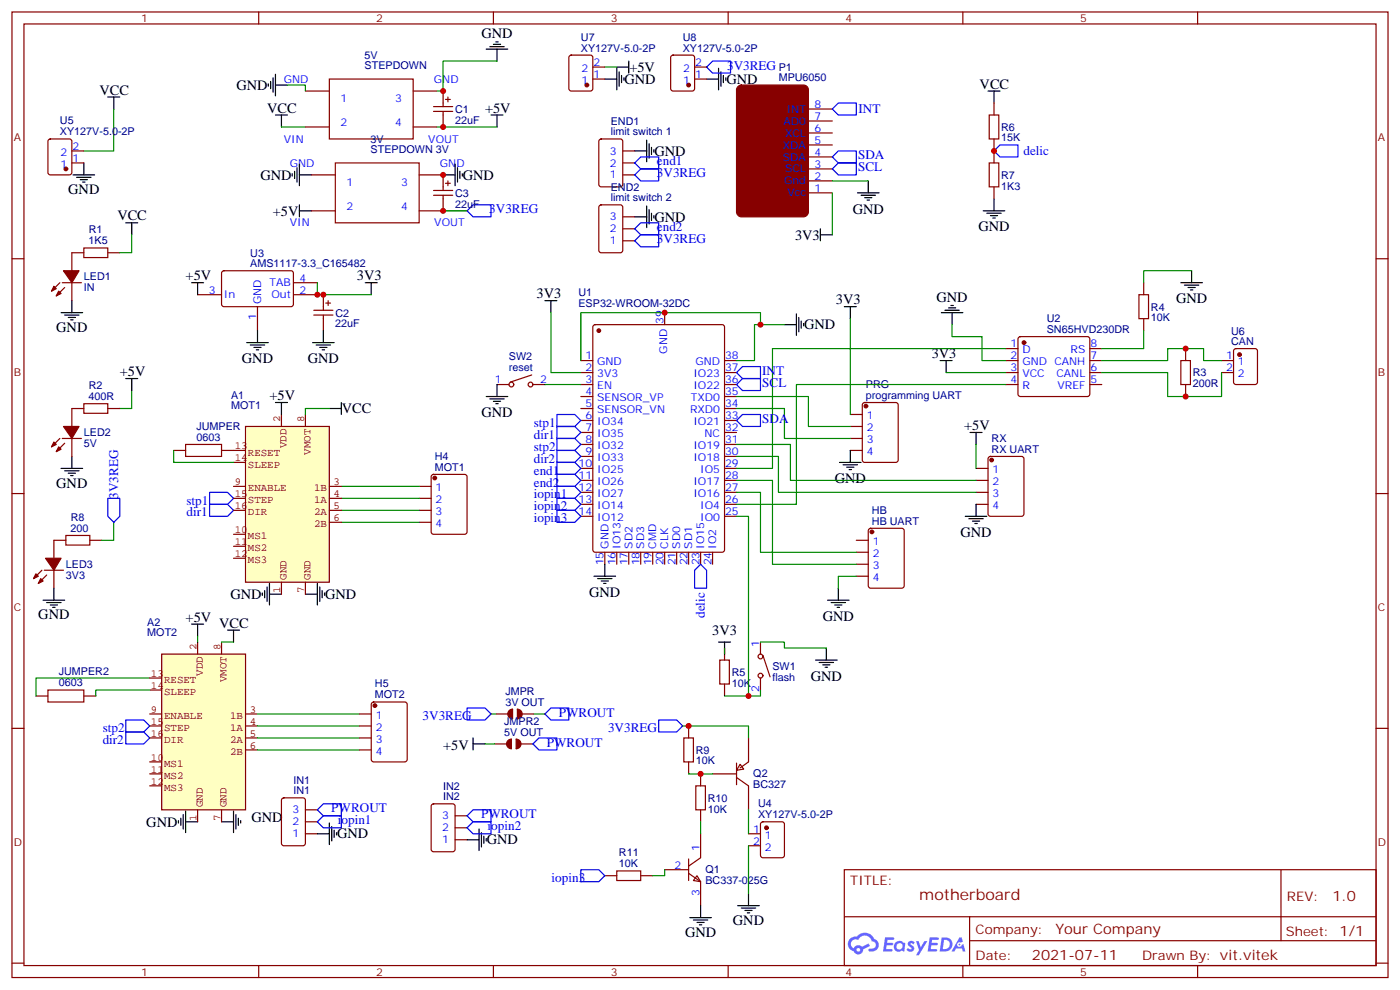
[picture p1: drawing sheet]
<svg xmlns="http://www.w3.org/2000/svg" width="412mm" height="292mm" viewBox="0 0 412 292" stroke-linecap="round" stroke-linejoin="round" font-family="sans-serif">
<g fill="none" stroke="#870000" stroke-width=".35">
<path d="M3.5 3.5h405.4v284.4h-405.4zM7.1 7.1h398.2v277.2h-398.2zM76.2 3.5v3.6M145.3 3.5v3.6M214.5 3.5v3.6M283.6 3.5v3.6M352.8 3.5v3.6M3.5 76.2h3.6M405.3 76.2h3.6M3.5 145.3h3.6M405.3 145.3h3.6M3.5 214.5h3.6"/>
<path d="M405.3 214.5h3.6M248.7 256.1h156.6v28.2h-156.6zM377.3 256.1v20.9M248.7 270h156.5M285.6 277h119.6M285.6 270v14.1M3.5 283.6h3.6M76.2 284.3v3.6M145.3 284.3v3.6M214.5 284.3v3.6M283.6 284.3v3.6M352.8 284.3v3.6"/>
<path d="M405.3 283.6h3.6"/>
</g>
<g fill="#5487ff">
<path d="M267.7 277.3a1.22 1.22 0 0 1 1.7 .3l-.4 .5a.47 .47 0 0 0-.3-.4 .47 .47 0 0 0-.5 .2l.1 .3a1.14 1.14 0 0 1 .8 1.7 1.14 1.14 0 0 1-1.9 0l-.2-.2 .5-.5 .7 .4a.29 .29 0 0 0 .3-.3 .29 .29 0 0 0-.2-.3 1.04 1.04 0 0 1-.6-1.7z"/>
<path d="M260.7 276h2.4l.3 .2-.2 .5-1.8 .1-.1 .8h1.5l.3 .4-.3 .4h-1.6l-.2 1.1h1.7l.2 .3-.2 .3-2.6 .1z"/>
<path d="M273.8 276h2.4l.3 .2-.1 .5-1.8 .1-.2 .8h1.6l.3 .4-.4 .4h-1.6l-.1 1.1h1.7l.2 .3-.2 .3-2.6 .1z"/>
<path d="M282.6 276.1h.7l.3 1.2-.6 .3a.69 .69 0 0 0-1 .3 .69 .69 0 0 0 .4 1 .69 .69 0 0 0 .9-.7l.5-.2 .6 2.2h-.8l-.2-.9h-1.8l-.5 .9h-.8z"/>
<path d="M269.8 277.1h.8l.6 1.8 1.1-1.8h.9l-2.6 4.2h-.8l.9-1.5z"/>
<path d="M277.4 276.1l-.6 4.1h1.3a2.11 2.11 0 0 0 2.5-2.1 2.11 2.11 0 0 0-2.5-2zM278.1 276.8a1.39 1.39 0 0 1 1.7 1.4 1.39 1.39 0 0 1-1.8 1.3h-.3z"/>
<path d="M263.7 277.7a1.54 1.54 0 0 0-.1 2.1 1.54 1.54 0 0 0 2.2 .2l.6 .2 .3-2.3-.2-.2-.4-.1a1.49 1.49 0 0 0-2.4 .1zM264 278.7a.94 .94 0 0 1 1.8 0 .94 .94 0 0 1-1.8 0z"/>
<path d="M250.4 276.4a2.18 2.18 0 0 0 1.1 3.7 1.44 1.44 0 0 0 1.6 1 1.44 1.44 0 0 0 1.2-1.5l2-1-.5-.8-1.9 1a1.47 1.47 0 0 0-2.4 .4 1.39 1.39 0 0 1-.7-1.9 1.39 1.39 0 0 1 2-.5 2.12 2.12 0 0 1 2.2-1.3 2.12 2.12 0 0 1 1.9 1.7 1.14 1.14 0 0 1 1.1 1.4 1.14 1.14 0 0 1-1.7 .8 .43 .43 0 0 0-.5 .3 .43 .43 0 0 0 .4 .5 1.98 1.98 0 0 0 2.5-1.2 1.98 1.98 0 0 0-1.2-2.5 3.1 3.1 0 0 0-5.3-.7l-.9 .1zM252.3 279.7a.55 .55 0 0 1 1.1 0 .55 .55 0 0 1-1.1 0z"/>
<circle cx="282.6" cy="278.1" r=".26"/>
</g>
<g fill="none" stroke="#870000" stroke-width=".35">
<path d="M90 26.8h7M90 37.4h7M97 23.3h24.7v17.6h-24.7zM121.7 26.8h7.1M121.7 37.4h7.1M127.7 31.4h5.6M127.7 32.8h5.6M130.5 26.8v4.6M130.5 32.8v4.6M131.2 29.3h1.4M131.9 28.6v1.4M238.1 39.2h7.1"/>
<path d="M238.1 35.6h7.1M238.1 32.1h7.1M291.4 33.9h2.8v7h-2.8zM292.8 30.3v3.6M91.7 51.5h7.1M98.8 48h24.7v17.6h-24.7zM123.5 51.5h7v4.6M127.7 56.1h5.6M127.7 57.5h5.6M130.5 57.5v4.6h-7M131.2 54h1.4M131.9 53.3v1.4"/>
<path d="M176.6 41.1l.5-.2h5.6l.7 .5v12.9l-.4 .7h-5.9l-.7-.4v-13zM183.4 44.4h3.6M183.4 51.5h3.6M183.4 48h3.6M238.1 56.8h7.1M238.1 53.3h7.1M238.1 49.7h7.1M238.1 46.2h7.1M238.1 42.7h7.1M291.4 48h2.8v7h-2.8zM292.8 40.9v7.1M292.8 55v3.6"/>
<path d="M24.7 73h7v2.8h-7zM24.7 74.4h-3.5v5.3M31.7 74.4h3.6M65.5 79.9l.5-.2 20 .1 .4 .6v9.5l-.7 .4-20-.1-.4-.6v-9.2zM91.7 62.1h7.1M176.6 60.5l.5-.2h5.6l.7 .5v12.9l-.4 .7h-5.9l-.7-.4v-13zM183.4 63.9h3.6M183.4 70.9h3.6M183.4 67.4h3.6M17.6 83.3l-2.4 2.4M18.3 83.3h5.7M19 84.7l-2.4 2.4"/>
<path d="M21.2 83.3v5.2M58.2 86.8h7.1M75.8 90.3v7.1M86.4 86.8h7.1M86.4 83.3h7.1M92.4 91.4h5.7M92.4 92.8h5.7M95.2 86.8v4.6M95.2 92.8v4.6M96 89.3h1.4M96.7 88.5v1.5M174.9 95.8l.4-.2h37.4l.7 .4v65.9l-.4 .7h-37.7l-.6-.4-.1-65.9z"/>
<path d="M195.8 92.1v3.5M300.1 99.3l.5-.2h19.7l.5 .2 .2 .5v16.3l-.2 .5-.5 .2h-19.7l-.5-.3-.2-.4v-16.3zM335.5 86.8h2.8v7h-2.8zM336.9 83.3v3.5M336.9 93.8v3.6M24.7 118.9h7v2.8h-7zM146.4 113.2h3.5M156.6 110.4l-6.3 2.1M157 113.2h3.5M171.1 106.2h3.5M171.1 109.7h3.5M171.1 113.2h3.5"/>
<path d="M171.1 116.8h3.5M213.4 106.2h3.6M213.4 109.7h3.6M213.4 113.2h3.6M213.4 116.8h3.6M254.2 118.7l.5-.2h9.2l.6 .5 .1 16.5-.5 .6-9.4 .1-.6-.5-.1-16.5zM296.3 106.2h3.6M296.3 109.7h3.6M296.3 113.2h3.6M296.3 102.7h3.6M321 106.2h3.6M321 109.7h3.6"/>
<path d="M321 113.2h3.6M321 102.7h3.6M347.8 106.2h2.9v7h-2.9zM349.2 102.7v3.5M349.2 113.2v3.6M359.8 106.2h3.6M359.8 109.7h3.6M363.6 102.9l.5-.2h5.6l.7 .4v9.4l-.4 .7h-5.9l-.7-.4v-9.4zM17.6 129.1l-2.4 2.5M18.3 129.1h5.7M19 130.5l-2.4 2.5M21.2 129.1v5.3"/>
<path d="M24.7 120.3h-3.5v5.3M31.7 120.3h3.6M51.2 132.6h3.5M54.7 130.9h10.6v3.5h-10.6zM65.3 132.6h3.5M127.2 139.9l.5-.2h9.2l.6 .4 .1 16.5-.5 .7h-9.4l-.6-.4-.1-16.5zM171.1 120.3h3.5M171.1 123.8h3.5M171.1 127.4h3.5M171.1 130.9h3.5M171.1 134.4h3.5M171.1 137.9h3.5"/>
<path d="M213.4 120.3h3.6M213.4 123.8h3.6M213.4 127.4h3.6M213.4 130.9h3.6M213.4 134.4h3.6M213.4 137.9h3.6M250.5 122.1h3.5M250.5 125.6h3.5M250.5 129.1h3.5M250.5 132.6h3.5M287.5 137.9h3.5M291.3 134.6l.4-.2h9.2l.7 .4v16.5l-.4 .7h-9.5l-.6-.4-.1-16.5z"/>
<path d="M19.4 157.7h7.1v2.8h-7.1zM19.4 159.1h-3.5v5.3M26.5 159.1h3.5M123.5 143.2h3.5M123.5 146.8h3.5M123.5 150.3h3.5M123.5 153.8h3.5M171.1 141.5h3.5M171.1 145h3.5M171.1 148.5h3.5M171.1 152h3.5M213.4 141.5h3.6"/>
<path d="M213.4 145h3.6M213.4 148.5h3.6M213.4 152h3.6M252.2 159.1h3.6M256 155.8l.5-.2h9.1l.7 .4v16.5l-.4 .7h-9.4l-.7-.4v-16.5zM287.5 141.5h3.5M287.5 145h3.5M287.5 148.5h3.5M12.3 167.9l-2.4 2.5M13.1 167.9h5.6M13.8 169.3l-2.5 2.5M15.9 167.9v5.3"/>
<path d="M178.2 162.6v3.6M181.7 162.6v3.6M185.2 162.6v3.6M188.7 162.6v3.6M192.3 162.6v3.6M195.8 162.6v3.6M199.3 162.6v3.6M202.8 162.6v3.6M206.4 162.6v3.6M209.9 162.6v3.6M252.2 162.6h3.6M252.2 166.2h3.6"/>
<path d="M252.2 169.7h3.6M212 194.4h2.8v7h-2.8zM213.4 190.9v3.5M224 189.1v3.5M224 199.7v3.5M224.7 193l2.1 6.3M10.6 205h3.5M14.1 203.2h10.6v3.5h-10.6zM24.7 205h3.5M105.8 210.3h3.6M105.8 213.8h3.6M105.8 217.3h3.6"/>
<path d="M109.6 206.9l.5-.2h9.1l.7 .5v16.5l-.4 .6-9.4 .1-.7-.5v-16.5zM145.7 219.1h3.5M146 210.3h3.6M150.6 217.7v2.8M151 208.8v2.9M152 217.7v2.8M152.4 208.8v2.9M153.5 219.1h3.5M153.8 210.3h3.5M213.4 201.4v3.6M83.1 235.2l.5-.2h5.7l.6 .4 .1 13-.5 .6-5.9 .1-.6-.5-.1-12.9zM90 238.5h3.5"/>
<path d="M105.8 220.8h3.6M127.2 236.9l.5-.2h5.6l.7 .4 .1 13-.5 .7h-5.9l-.6-.4-.1-13zM90 245.5h3.5M90 242h3.5M134.1 240.2h3.5M134.1 247.3h3.5M134.1 243.8h3.5"/>
<circle cx="150.6" cy="113.2" r=".71"/>
<circle cx="156.3" cy="113.2" r=".71"/>
<circle cx="224" cy="199" r=".71"/>
<circle cx="224" cy="193.3" r=".71"/>
</g>
<g fill="#870000" stroke="#870000" stroke-width=".35">
<path d="M17.3 85.7l.7 .7-1.4 .7z"/>
<path d="M15.9 84.3l.7 .7-1.4 .7z"/>
<path d="M18.7 79.7h4.6l-2.1 3.6z"/>
<path d="M17.3 131.6l.7 .7-1.4 .7z"/>
<path d="M15.9 130.2l.7 .7-1.4 .7z"/>
<path d="M18.7 125.6h4.6l-2.1 3.5z"/>
<path d="M217.3 25.6l1.1-.6h18.3a1.41 1.41 0 0 1 1.4 1.5v35.9a1.51 1.51 0 0 1-1.4 1.5h-18.3a1.51 1.51 0 0 1-1.4-1.5v-35.9z"/>
<path d="M149.8 209.4l1.2-.6v2.9a1.41 1.41 0 0 1-1.3-.8 1.41 1.41 0 0 1 .1-1.5z"/>
<path d="M152.4 208.8a1.41 1.41 0 0 1 1.4 1.5 1.41 1.41 0 0 1-1.4 1.4z"/>
<path d="M149.5 218.2l1.1-.5v2.8a1.41 1.41 0 0 1-1.2-.8 1.41 1.41 0 0 1 .1-1.5z"/>
<path d="M152 217.7a1.41 1.41 0 0 1 1.5 1.4 1.41 1.41 0 0 1-1.5 1.4z"/>
<path d="M12 170.4l.7 .7-1.4 .7z"/>
<path d="M10.6 169l.7 .7-1.4 .7z"/>
<path d="M13.4 164.4h4.6l-2.1 3.5z"/>
<circle cx="176.4" cy="97.4" r=".53"/>
<circle cx="301.6" cy="100.9" r=".53"/>
<circle cx="256.8" cy="156.6" r=".53"/>
<circle cx="255.1" cy="119.6" r=".53"/>
<circle cx="292.1" cy="135.5" r=".53"/>
<circle cx="365.1" cy="104.4" r=".53"/>
<circle cx="128.1" cy="140.8" r=".53"/>
<circle cx="110.4" cy="207.8" r=".53"/>
</g>
<g fill="none" stroke="#000" stroke-width=".35">
<path d="M143.2 14.5h6.4M144.3 13.8h4.2M145.3 13.1h2.2M146 12.3h.8M146.4 14.5v3.5M181.7 19.8h3.5M185.2 18v3.5M31.7 28.6h3.6M33.5 28.6v3.5M79 24.7v.7M79.7 24v2.1M80.4 22.9v4.3"/>
<path d="M81.1 33.9h3.6M81.1 25h3.6M81.1 21.9v6.3M82.9 33.9v3.5M144.6 33.9h3.6M146.4 33.9v3.5M178.2 23.3h3.5M181.7 20.1v6.4M182.4 21.2v4.2M183.1 22.2v2.1M183.8 22.9v.7M208.1 23.3h3.6"/>
<path d="M211.7 20.1v6.4M212.4 21.2v4.2M213.1 22.2v2.1M213.8 22.9v.7M291 26.8h3.6M292.8 26.8v3.5M21.5 51.5h6.4M22.6 52.2h4.2M23.6 52.9h2.2M24.3 53.6h.7M24.7 48v3.5M86.1 51.2v.7"/>
<path d="M86.8 50.4v2.2M87.5 49.4v4.2M88.2 51.5h3.5M88.2 48.3v6.4M130.5 51.5h3.6M134.1 48.3v6.4M134.8 49.4v4.2M135.5 50.4v2.2M136.2 51.2v.7M187 44.4h3.5M190.5 41.3v6.3M191.2 42.3v4.3"/>
<path d="M191.9 43.4v2.1M192.6 44.1v.7M252.6 56.8h6.3M253.6 57.5h4.3M254.7 58.2h2.1M255.4 58.9h.7M255.8 53.3v3.5M292.8 58.6v3.5M37 65.6h3.6M38.8 65.6v3.5M88.2 60.3v3.6M88.2 62.1h3.5"/>
<path d="M187 63.9h3.5M190.5 60.7v6.3M191.2 61.7v4.3M191.9 62.8v2.1M192.6 63.5v.7M241.7 69.1h3.5M241.7 67.4v3.5M289.6 62.1h6.4M290.7 62.8h4.2M291.7 63.5h2.2M292.5 64.2h.7M351 79.7v3.6"/>
<path d="M18 92.1h6.3M19 92.8h4.3M20.1 93.5h2.1M20.8 94.2h.7M21.2 88.5v3.6M56.4 83.3h3.6M58.2 83.3v3.5M75.8 97.4v3.5M95.2 97.4v3.5M107.6 83.3h3.5M109.4 83.3v3.5M160.5 88.5h3.5"/>
<path d="M162.3 88.5v3.6M231.1 95.6h3.5M234.6 92.4v6.4M235.3 93.5v4.2M236 94.5v2.2M236.7 95.2v.8M248.7 90.3h3.5M250.5 90.3v3.5M277.3 92.1h6.3M278.3 91.4h4.3M279.4 90.7h2.1M280.1 90h.7"/>
<path d="M280.5 92.1v3.5M347.8 83.3h6.4M348.9 84h4.2M350 84.7h2.1M350.7 85.4h.7M37 111.5h3.6M38.8 111.5v3.5M72.7 100.9h6.3M73.7 101.6h4.3M74.8 102.3h2.1M75.5 103h.7M92.1 100.9h6.3"/>
<path d="M93.1 101.6h4.3M94.2 102.3h2.1M94.9 103h.7M100.5 118.5v3.6M143.2 116.8h6.4M144.3 117.5h4.2M145.3 118.2h2.2M146 118.9h.8M146.4 113.2v3.6M276.9 106.2h3.6M278.7 106.2v3.5M18 137.9h6.3"/>
<path d="M19 138.6h4.3M20.1 139.3h2.1M21.2 134.4v3.5M97 120.3h3.5M247.3 136.2h6.3M248.4 136.9h4.2M249.4 137.6h2.1M250.1 138.3h.7M250.5 132.6v3.6M285.8 127.4h3.5M287.5 127.4v3.5M20.8 140.1h.7"/>
<path d="M284.3 152h6.4M285.4 152.8h4.2M286.5 153.5h2.1M287.2 154.2h.7M287.5 148.5v3.5M12.7 176.7h6.3M13.8 177.4h4.2M14.8 178.2h2.1M15.5 178.9h.7M15.9 173.2v3.5M77.3 174.6v.7M78 173.9v2.1"/>
<path d="M78.7 172.9v4.2M79.4 175h3.5M79.4 171.8v6.4M90 175h3.5M93.5 171.8v6.4M94.2 172.9v4.2M94.9 173.9v2.1M95.6 174.6v.7M175 169.7h6.3M176 170.4h4.3M177.1 171.1h2.1M177.8 171.8h.7"/>
<path d="M178.2 166.2v3.5M243.8 176.7h6.3M244.8 177.4h4.3M245.9 178.2h2.1M246.6 178.9h.7M246.9 173.2v3.5M67 185.6h3.6M68.8 185.6v3.5M211.7 189.1h3.5M213.4 189.1v3.5M240.2 194.4h6.4M241.3 195.1h4.2"/>
<path d="M242.4 195.8h2.1M243.1 196.5h.7M243.4 190.9v3.5M139.3 219.1h3.6M139.3 217.3v3.5M54 239.9v4.2M54.7 238.8v6.4M68.8 238.8v6.4M69.5 239.9v4.2M52.6 241.7v.7M53.3 240.9v2.2M54.7 242h3.5"/>
<path d="M65.3 242h3.5M70.2 240.9v2.2M70.9 241.7v.7M93.5 245.5h3.5M97 242.4v6.3M97.7 243.4v4.3M98.4 244.5v2.1M99.1 245.2v.7M137.6 247.3h3.5M141.1 244.1v6.4M141.8 245.2v4.2M142.5 246.2v2.2"/>
<path d="M143.2 246.9v.8"/>
</g>
<g fill="none" stroke="#008700" stroke-width=".35">
<path d="M146.4 18h-15.9v8.8h-1.7M178.2 19.8h3.5M33.5 32.1v12.3h-8.8M82.9 37.4h7.1M84.7 25h5.3v1.8M128.8 37.4h17.6M245.2 56.8v12.3M245.2 53.3h10.6M38.8 69.1v5.3h-3.5M130.5 62.1h7.1M351 79.7h-14.1v3.6M93.5 83.3v3.5h15.9"/>
<path d="M162.3 92.1v17.6h8.8M224 95.6v-3.5h-52.9v14.1M231.1 95.6h-8.9v10.6h-5.2M250.5 93.8v28.3M280.5 95.6v3.5h8.8v7.1h7M336.9 97.4v5.3h-12.3M38.8 115v5.3h-3.5M160.5 113.2h10.6M217 116.8h21.1v8.8h12.4M278.7 109.7h17.6M296.3 102.7h-68.8v35.2h-10.5M296.3 113.2h-61.7v35.3h-17.6"/>
<path d="M324.6 106.2h19.4v-3.5h10.5v3.5h5.3M324.6 109.7h19.4v7.1h15.8v-7.1M217 120.3h14.1v8.8h19.4M217 130.9h15.8v10.6h54.7M217 134.4h12.3v10.6h58.2M287.5 130.9v7M33.5 153.8v5.3h-3.5M100.5 143.2h23M100.5 146.8h23M100.5 150.3h23M100.5 153.8h23M217 145h7v17.6h28.2"/>
<path d="M217 141.5h10.5v24.7h24.7M217 152h3.5v53M252.2 169.7h-5.3v3.5M44.1 199.7h-33.5v5.3M213.4 190.9v1.7M224 189.1h7.1v1.8h12.3M157.3 210.3h3.2M224 203.2v1.8h-10.6"/>
</g>
<g fill="none" stroke="#00f" stroke-width=".35">
<path d="M208.1 19.8l1.8-1.8h5.3v3.5h-5.3zM245.2 32.1l1.7-1.8h5.3v3.6h-5.3zM187 51.5l1.7-1.8h5.3v3.6h-5.3zM187 48l1.7-1.8h5.3v3.5h-5.3zM245.2 49.7l1.7-1.7h5.3v3.5h-5.3zM245.2 46.2l1.7-1.8h5.3v3.6h-5.3zM294.6 42.7h5.3v3.5h-5.3l-1.8-1.8zM137.6 62.1l1.7-1.8h5.3v3.6h-5.3zM187 70.9l1.7-1.8h5.3v3.6h-5.3zM187 67.4l1.7-1.8h5.3v3.5h-5.3zM217 113.2l1.7-1.7h5.3v3.5h-5.3zM217 109.7l1.7-1.8h5.3v3.6h-5.3z"/>
<path d="M164 122.1h5.3l1.8 1.7-1.8 1.8h-5.3zM164 125.6h5.3l1.8 1.8-1.8 1.7h-5.3zM164 129.1h5.3l1.8 1.8-1.8 1.7h-5.3zM164 132.6h5.3l1.8 1.8-1.8 1.8h-5.3zM164 136.2h5.3l1.8 1.7-1.8 1.8h-5.3zM164 139.7h5.3l1.8 1.8-1.8 1.7h-5.3zM217 123.8l1.7-1.7h5.3v3.5h-5.3zM31.7 146.8h3.6v5.2l-1.8 1.8-1.8-1.8zM61.7 145h5.3l1.8 1.8-1.8 1.7h-5.3zM61.7 148.5h5.3l1.8 1.8-1.8 1.7h-5.3zM164 143.2h5.3l1.8 1.8-1.8 1.8h-5.3zM164 146.8h5.3l1.8 1.7-1.8 1.8h-5.3z"/>
<path d="M164 150.3h5.3l1.8 1.7-1.8 1.8h-5.3zM206.4 166.2l1.7 1.7v5.3h-3.5v-5.3zM37 212h5.3l1.8 1.8-1.8 1.7h-5.3zM37 215.5h5.3l1.8 1.8-1.8 1.8h-5.3zM137.6 208.5h5.3l1.7 1.8-1.7 1.7h-5.3zM157 219.1l1.7-1.8h5.3v3.5h-5.3zM160.5 210.3l1.8-1.8h5.3v3.5h-5.3zM93.5 238.5l1.7-1.8h5.3v3.5h-5.3zM93.5 242l1.7-1.8h5.3v3.6h-5.3zM137.6 240.2l1.7-1.7h5.3v3.5h-5.3zM137.6 243.8l1.7-1.8h5.3v3.5h-5.3z"/>
</g>
<path d="M72.3 125.6h24.7v45.9h-24.7z" fill="#ffffc2" stroke="#850000" stroke-width=".35"/>
<g fill="none" stroke="#850000" stroke-width=".35">
<path d="M68.8 132.6h3.5M68.8 136.2h3.5M82.9 122.1v3.5M90 122.1v3.5M68.8 143.2h3.5M68.8 146.8h3.5M68.8 150.3h3.5M68.8 157.3h3.5M97 143.2h3.5M97 146.8h3.5M97 150.3h3.5M97 153.8h3.5"/>
<path d="M68.8 160.9h3.5M68.8 164.4h3.5M82.9 171.5v3.5M90 171.5v3.5"/>
</g>
<path d="M47.6 192.6h24.7v45.9h-24.7z" fill="#ffffc2" stroke="#850000" stroke-width=".35"/>
<g fill="none" stroke="#850000" stroke-width=".35">
<path d="M44.1 199.7h3.5M58.2 189.1v3.5M65.3 189.1v3.5M44.1 210.3h3.5M44.1 213.8h3.5M44.1 217.3h3.5M44.1 203.2h3.5M72.3 210.3h3.5M72.3 213.8h3.5M72.3 217.3h3.5M44.1 224.4h3.5M44.1 227.9h3.5"/>
<path d="M44.1 231.4h3.5M58.2 238.5v3.5M65.3 238.5v3.5M72.3 220.8h3.5"/>
</g>
<path d="M51.2 132.6v3.6h17.6M97 120.3h-7v1.8M58.2 187.3v1.8M65.3 189.1h3.5M44.1 203.2h-15.9v1.8M75.8 210.3h30M75.8 213.8h30M75.8 217.3h30M142.9 219.1h2.8M144.6 210.3h1.4M75.8 220.8h30" fill="none" stroke="#008700" stroke-width=".35"/>
<path d="M81.1 118.5h3.6M82.9 118.5v3.6M56.4 183.8h3.6M58.2 183.8v3.5" fill="none" stroke="#000" stroke-width=".35"/>
<path d="M205.3 257.9l1.1 1.7-2.1-.3z" fill="#fff" stroke="#870000" stroke-width=".35"/>
<path d="M195.8 256.1h7M202.8 257.2l3.6 2.4v7.1M202.8 252.9v6.4M206.4 245.5v7.1l-3.6 2.5" fill="none" stroke="#870000" stroke-width=".35"/>
<path d="M218 225.1l1.1 1.4-2.1 .3z" fill="#fff" stroke="#870000" stroke-width=".35"/>
<g fill="none" stroke="#870000" stroke-width=".35">
<path d="M167.8 16.4l.5-.2h5.6l.7 .5v9.4l-.4 .7h-5.9l-.7-.5v-9.4zM174.6 19.8h3.6M197.8 16.4l.5-.2h5.6l.7 .5v9.4l-.5 .7h-5.8l-.7-.5v-9.4zM204.6 19.8h3.5M174.6 23.3h3.6M204.6 23.3h3.5M14.3 41.1l.5-.2h5.7l.6 .5 .1 9.4-.5 .7h-5.9l-.6-.5-.1-9.4zM21.2 48h3.5M21.2 44.4h3.5M201.4 217.3h2.9v7.1h-2.9zM202.8 213.8v3.5M220.5 217.3v7.1l-2.5 1.7"/>
<path d="M202.8 224.4v3.5M205 231.4h2.8v7.1h-2.8zM206.4 227.9v3.5M206.4 238.5v3.5M209.9 227.9h7.1M217 224.7v6.4M217 229l3.5 2.4v7.1M178.2 257.9h3.5M181.7 256.5h7v2.8h-7zM188.7 257.9h3.6M220.5 245.5h3.5M220.5 249.1h3.5"/>
<path d="M224.2 242.2l.5-.2h5.7l.6 .4 .1 9.5-.5 .6-5.9 .1-.6-.5-.1-9.4z"/>
</g>
<g fill="#870000" stroke="#870000" stroke-width=".35">
<circle cx="225.8" cy="243.8" r=".53"/>
<circle cx="19.4" cy="49.7" r=".53"/>
<circle cx="172.9" cy="25" r=".53"/>
<circle cx="202.8" cy="25" r=".53"/>
</g>
<path d="M194 212h5.3l1.8 1.8-1.8 1.7h-5.3zM171.1 256.1h5.3l1.8 1.8-1.8 1.7h-5.3z" fill="none" stroke="#00f" stroke-width=".35"/>
<path d="M201.1 213.8h19.4v3.5M202.8 227.9h7.1M220.5 238.5v7M195.8 256.1v1.8h-3.5M206.4 242v3.5M220.5 249.1v14.1" fill="none" stroke="#008700" stroke-width=".35"/>
<path d="M203.2 270.2h6.3M204.3 270.9h4.2M205.3 271.6h2.1M206 272.3h.7M206.4 266.7v3.5M217.3 266.7h6.4M218.4 267.4h4.2M219.4 268.1h2.1M220.1 268.8h.7M220.5 263.2v3.5" fill="none" stroke="#000" stroke-width=".35"/>
<g fill="#c00">
<circle cx="130.5" cy="26.8" r=".88"/>
<circle cx="130.5" cy="37.4" r=".88"/>
<circle cx="93.5" cy="86.8" r=".88"/>
<circle cx="95.3" cy="86.8" r=".88"/>
<circle cx="349.3" cy="102.7" r=".88"/>
<circle cx="349.3" cy="116.8" r=".88"/>
<circle cx="224" cy="95.6" r=".88"/>
<circle cx="195.8" cy="92.1" r=".88"/>
<circle cx="220.5" cy="205" r=".88"/>
<circle cx="292.8" cy="44.4" r=".88"/>
<circle cx="130.5" cy="51.5" r=".88"/>
<circle cx="130.5" cy="62.1" r=".88"/>
<circle cx="206.4" cy="227.9" r=".88"/>
<circle cx="202.8" cy="213.8" r=".88"/>
</g>
<text font-size="4.6" fill="#800" x="270.8" y="265.1">motherboard</text>
<g font-size="4.2">
<text x="141.8" y="11.2">GND</text>
<text x="185.4" y="21.2">+5V</text>
<text x="29.3" y="27.9">VCC</text>
<text x="69.7" y="26.4">GND</text>
<text x="184" y="24.7">GND</text>
<text x="214" y="24.7">GND</text>
<text x="288.6" y="26.1">VCC</text>
<text x="78.7" y="33.2">VCC</text>
<text x="142.9" y="33.2">+5V</text>
<text x="192.8" y="45.8">GND</text>
<text x="76.7" y="52.9">GND</text>
<text x="136.3" y="52.9">GND</text>
<text x="20.1" y="57.1">GND</text>
<text x="34.6" y="64.9">VCC</text>
<text x="80.3" y="63.5">+5V</text>
<text x="192.8" y="65.2">GND</text>
<text x="251.2" y="62.9">GND</text>
<text x="234.2" y="70.6">3V3</text>
<text x="288.2" y="68.2">GND</text>
<text x="54.7" y="82.5">+5V</text>
<text x="105.1" y="82.5">3V3</text>
<text x="158" y="87.8">3V3</text>
<text x="246.2" y="89.6">3V3</text>
<text x="275.9" y="88.9">GND</text>
<text x="346.4" y="89.3">GND</text>
<text x="16.6" y="97.7">GND</text>
<text x="236.9" y="97">GND</text>
<text x="71.3" y="107">GND</text>
<text x="90.7" y="107">GND</text>
<text x="274.5" y="105.5">3V3</text>
<text x="35.3" y="110.8">+5V</text>
<text x="79.4" y="117.8">+5V</text>
<text x="100.7" y="121.7">VCC</text>
<text x="141.8" y="122.8">GND</text>
<text x="284" y="126.6">+5V</text>
<text x="16.6" y="143.6">GND</text>
<text x="245.9" y="142.3">GND</text>
<text x="282.9" y="158.1">GND</text>
<text x="67.9" y="176.4">GND</text>
<text x="95.8" y="176.4">GND</text>
<text x="173.6" y="175.8">GND</text>
<text x="11.3" y="182.4">GND</text>
<text x="54.7" y="183.1">+5V</text>
<text x="64.6" y="184.9">VCC</text>
<text x="242.4" y="182.8">GND</text>
<text x="209.8" y="186.9">3V3</text>
<text x="238.8" y="200.5">GND</text>
<text x="130.5" y="220.8">+5V</text>
<text x="43.1" y="243.4">GND</text>
<text x="74.1" y="242">GND</text>
<text x="99.3" y="246.9">GND</text>
<text x="143.4" y="248.7">GND</text>
<text x="201.8" y="275.9">GND</text>
<text x="215.9" y="272.3">GND</text>
</g>
<g font-size="4.2" fill="#800">
<text x="392.5" y="265.4">1.0</text>
<text x="310.9" y="274.9">Your Company</text>
<text x="304" y="282.7">2021-07-11</text>
</g>
<g font-size="3.9" fill="#00f">
<text x="214.2" y="20.5">3V3REG</text>
<text x="252.9" y="33.3">INT</text>
<text x="252.8" y="46.9">SDA</text>
<text x="301.5" y="45.8">delic</text>
<text x="193.5" y="52.2">3V3REG</text>
<text x="193.5" y="48.7">end1</text>
<text x="252.8" y="50.5">SCL</text>
<text x="144.1" y="62.8">3V3REG</text>
<text x="193.5" y="71.6">3V3REG</text>
<text x="193.5" y="68.1">end2</text>
<text x="224.5" y="114">SCL</text>
<text x="224.5" y="110.4">INT</text>
<text x="157.2" y="125.6">stp1</text>
<text x="224.5" y="124.5">SDA</text>
<text x="157.2" y="129.2">dir1</text>
<text x="157.2" y="132.7">stp2</text>
<text x="157.2" y="136.2">dir2</text>
<text x="157.2" y="139.7">end1</text>
<text x="157.2" y="143.3">end2</text>
<text x="34.8" y="146.9" transform="rotate(-90 34.8 146.9)">3V3REG</text>
<text x="54.9" y="148.6">stp1</text>
<text x="157.2" y="146.7">iopin1</text>
<text x="54.9" y="152.1">dir1</text>
<text x="157.2" y="150.3">iopin2</text>
<text x="157.2" y="153.8">iopin3</text>
<text x="207.6" y="182" transform="rotate(-90 207.6 182)">delic</text>
<text x="30.2" y="215.6">stp2</text>
<text x="124.5" y="212">3V3REG</text>
<text x="164.6" y="211">PWROUT</text>
<text x="179.1" y="215.5">3V3REG</text>
<text x="30.2" y="219.1">dir2</text>
<text x="161.1" y="219.8">PWROUT</text>
<text x="97.6" y="239.2">PWROUT</text>
<text x="99.5" y="242.8">iopin1</text>
<text x="141.7" y="241">PWROUT</text>
<text x="143.6" y="244.5">iopin2</text>
<text x="162.5" y="259.6">iopin3</text>
</g>
<g font-size="3.9" fill="#800">
<text x="250.5" y="260.7">TITLE:</text>
<text x="379.1" y="265.4">REV:</text>
<text x="287.4" y="274.9">Company:</text>
<text x="378.7" y="275.5">Sheet: 1/1</text>
<text x="287.4" y="282.6">Date:</text>
<text x="336.4" y="282.7">Drawn By: vit.vitek</text>
</g>
<g font-size="3.2" fill="#800">
<text x="41.6" y="6.5">1</text>
<text x="110.8" y="6.5">2</text>
<text x="179.9" y="6.5">3</text>
<text x="249.1" y="6.5">4</text>
<text x="318.2" y="6.5">5</text>
<text x="4.1" y="41.6">A</text>
<text x="405.9" y="41.6">A</text>
<text x="4.1" y="110.8">B</text>
<text x="405.9" y="110.8">B</text>
<text x="4.1" y="179.9">C</text>
<text x="405.9" y="179.9">C</text>
<text x="4.1" y="249.1">D</text>
<text x="405.9" y="249.1">D</text>
<text x="41.6" y="287.3">1</text>
<text x="110.8" y="287.3">2</text>
<text x="179.9" y="287.3">3</text>
<text x="249.1" y="287.3">4</text>
<text x="318.2" y="287.3">5</text>
</g>
<g font-size="3.2" fill="#000080">
<text x="171.1" y="11.9">U7</text>
<text x="201.1" y="11.9">U8</text>
<text x="107.4" y="17.5">5V</text>
<text x="171.1" y="15.2">XY127V-5.0-2P</text>
<text x="201.1" y="15.2">XY127V-5.0-2P</text>
<text x="107.4" y="20.5">STEPDOWN</text>
<text x="229.4" y="24">MPU6050</text>
<text x="229.4" y="21">P1</text>
<text x="134.1" y="33.2">C1</text>
<text x="17.6" y="39.9">XY127V-5.0-2P</text>
<text x="17.7" y="36.6">U5</text>
<text x="134.1" y="36.5">22uF</text>
<text x="179.9" y="39.9">limit switch 1</text>
<text x="179.9" y="36.9">END1</text>
<text x="294.9" y="41.6">15K</text>
<text x="294.9" y="38.5">R6</text>
<text x="109.2" y="45.2">STEPDOWN 3V</text>
<text x="109.2" y="42.2">3V</text>
<text x="294.9" y="52.7">R7</text>
<text x="134.1" y="57.9">C3</text>
<text x="179.9" y="59.3">limit switch 2</text>
<text x="179.9" y="56.3">END2</text>
<text x="294.9" y="55.8">1K3</text>
<text x="134.1" y="61.2">22uF</text>
<text x="26.1" y="72">1K5</text>
<text x="26.1" y="68.7">R1</text>
<text x="73.7" y="75.7">U3</text>
<text x="24.7" y="82.5">LED1</text>
<text x="73.7" y="78.7">AMS1117-3.3_C165482</text>
<text x="24.7" y="85.7">IN</text>
<text x="170.4" y="87.2">U1</text>
<text x="98.8" y="93.2">C2</text>
<text x="170.4" y="90.3">ESP32-WROOM-32DC</text>
<text x="308.3" y="94.8">U2</text>
<text x="339" y="94.7">10K</text>
<text x="339" y="91.4">R4</text>
<text x="98.8" y="96.4">22uF</text>
<text x="308.3" y="98.1">SN65HVD230DR</text>
<text x="362.6" y="101.6">CAN</text>
<text x="362.6" y="98.7">U6</text>
<text x="149.9" y="106.1">SW2</text>
<text x="149.9" y="109.4">reset</text>
<text x="351.4" y="110.8">R3</text>
<text x="26.1" y="117.8">400R</text>
<text x="26.1" y="114.6">R2</text>
<text x="68.1" y="117.4">A1</text>
<text x="255.1" y="117.5">programming UART</text>
<text x="255.1" y="114.2">PRG</text>
<text x="351.4" y="114.1">200R</text>
<text x="68.1" y="120.3">MOT1</text>
<text x="24.7" y="131.6">5V</text>
<text x="24.7" y="128.4">LED2</text>
<text x="57.9" y="129.8">0603</text>
<text x="57.9" y="126.6">JUMPER</text>
<text x="292.1" y="130.1">RX</text>
<text x="128.1" y="135.4">H4</text>
<text x="292.1" y="133.4">RX UART</text>
<text x="128.1" y="138.6">MOT1</text>
<text x="20.8" y="153.4">R8</text>
<text x="256.8" y="154.5">HB UART</text>
<text x="256.8" y="151.3">HB</text>
<text x="20.8" y="156.7">200</text>
<text x="19.4" y="167.2">LED3</text>
<text x="19.4" y="170.4">3V3</text>
<text x="43.4" y="184.4">A2</text>
<text x="43.4" y="187.3">MOT2</text>
<text x="227.5" y="197.3">SW1</text>
<text x="17.3" y="202.1">0603</text>
<text x="17.3" y="198.9">JUMPER2</text>
<text x="110.4" y="202.4">H5</text>
<text x="215.5" y="202.3">10K</text>
<text x="215.6" y="199">R5</text>
<text x="227.5" y="200.4">flash</text>
<text x="110.4" y="205.7">MOT2</text>
<text x="148.9" y="207.8">3V OUT</text>
<text x="148.9" y="204.6">JMPR</text>
<text x="148.5" y="213.4">JMPR2</text>
<text x="148.5" y="216.6">5V OUT</text>
<text x="205" y="221.9">R9</text>
<text x="205" y="225.1">10K</text>
<text x="86.4" y="233.9">IN1</text>
<text x="86.4" y="230.9">IN1</text>
<text x="130.5" y="232.7">IN2</text>
<text x="221.9" y="232.1">BC327</text>
<text x="221.9" y="229">Q2</text>
<text x="130.5" y="235.7">IN2</text>
<text x="208.5" y="239.3">10K</text>
<text x="208.5" y="236.1">R10</text>
<text x="223.3" y="237.8">U4</text>
<text x="223.3" y="240.9">XY127V-5.0-2P</text>
<text x="182.3" y="255.4">10K</text>
<text x="182.3" y="252.2">R11</text>
<text x="207.8" y="257.2">Q1</text>
<text x="207.8" y="260.4">BC337-025G</text>
</g>
<g font-size="3.2" fill="#00f">
<text x="171.3" y="21.2">2</text>
<text x="174.8" y="22.9">1</text>
<text x="174.8" y="19.4">2</text>
<text x="201.3" y="21.2">2</text>
<text x="204.8" y="22.9">1</text>
<text x="204.8" y="19.4">2</text>
<text x="83.6" y="24.3">GND</text>
<text x="100.3" y="30">1</text>
<text x="116.4" y="30">3</text>
<text x="127.8" y="24.3">GND</text>
<text x="171.3" y="24.7">1</text>
<text x="201.3" y="24.7">1</text>
<text x="231.8" y="33.2">INT</text>
<text x="239.9" y="35.3">7</text>
<text x="239.9" y="31.8">8</text>
<text x="83.6" y="42">VIN</text>
<text x="100.3" y="37">2</text>
<text x="116.4" y="37">4</text>
<text x="126.2" y="42">VOUT</text>
<text x="230.8" y="36.7">AD0</text>
<text x="231.3" y="40.2">XCL</text>
<text x="239.9" y="38.8">6</text>
<text x="17.8" y="45.9">2</text>
<text x="21.3" y="47.6">1</text>
<text x="21.3" y="44.1">2</text>
<text x="179.7" y="45.5">3</text>
<text x="230.6" y="43.7">XDA</text>
<text x="230.6" y="47.3">SDA</text>
<text x="239.9" y="45.9">4</text>
<text x="239.9" y="42.3">5</text>
<text x="17.8" y="49.4">1</text>
<text x="85.4" y="49">GND</text>
<text x="129.6" y="49">GND</text>
<text x="179.7" y="52.6">1</text>
<text x="179.7" y="49">2</text>
<text x="231.3" y="50.8">SCL</text>
<text x="239.9" y="52.9">2</text>
<text x="239.9" y="49.4">3</text>
<text x="102.1" y="54.7">1</text>
<text x="118.2" y="54.7">3</text>
<text x="231" y="54.3">Gnd</text>
<text x="231.9" y="57.9">Vcc</text>
<text x="239.9" y="56.4">1</text>
<text x="102.1" y="61.7">2</text>
<text x="118.2" y="61.7">4</text>
<text x="179.7" y="64.9">3</text>
<text x="85.4" y="66.7">VIN</text>
<text x="127.9" y="66.7">VOUT</text>
<text x="179.7" y="72">1</text>
<text x="179.7" y="68.4">2</text>
<text x="88.2" y="82.9">4</text>
<text x="61.5" y="86.4">3</text>
<text x="66" y="87.8">In</text>
<text x="76.9" y="89.6" transform="rotate(-90 76.9 89.6)">GND</text>
<text x="79.4" y="84.3">TAB</text>
<text x="80" y="87.8">Out</text>
<text x="88.2" y="86.4">2</text>
<text x="75.5" y="94.1" transform="rotate(-90 75.5 94.1)">1</text>
<text x="195.4" y="95.4" transform="rotate(-90 195.4 95.4)">39</text>
<text x="172.4" y="105.8">1</text>
<text x="175.9" y="107.6">GND</text>
<text x="196.5" y="104.2" transform="rotate(-90 196.5 104.2)">GND</text>
<text x="204.8" y="107.6">GND</text>
<text x="213.6" y="105.8">38</text>
<text x="297.7" y="102.3">1</text>
<text x="297.7" y="105.8">2</text>
<text x="301.2" y="104.1">D</text>
<text x="301.2" y="107.6">GND CANH</text>
<text x="315.3" y="104.1">RS</text>
<text x="321.2" y="105.8">7</text>
<text x="321.2" y="102.3">8</text>
<text x="361.2" y="105.8">1</text>
<text x="364.7" y="107.6">1</text>
<text x="145.8" y="112.9">1</text>
<text x="159.1" y="112.9">2</text>
<text x="172.4" y="112.9">3</text>
<text x="172.4" y="109.4">2</text>
<text x="175.9" y="111.1">3V3</text>
<text x="204.3" y="111.1">IO23</text>
<text x="213.6" y="109.4">37</text>
<text x="213.6" y="112.9">36</text>
<text x="297.7" y="109.4">3</text>
<text x="297.7" y="112.9">4</text>
<text x="301.2" y="111.1">VCC</text>
<text x="311.2" y="111.1">CANL</text>
<text x="321.2" y="112.9">5</text>
<text x="321.2" y="109.4">6</text>
<text x="361.2" y="109.4">2</text>
<text x="364.7" y="111.1">2</text>
<text x="172.4" y="119.9">5</text>
<text x="172.4" y="116.4">4</text>
<text x="175.9" y="118.2">SENSOR_VP</text>
<text x="175.9" y="114.7">EN</text>
<text x="203.5" y="118.2">TXD0</text>
<text x="204.3" y="114.7">IO22</text>
<text x="213.6" y="116.4">35</text>
<text x="213.6" y="119.9">34</text>
<text x="301.2" y="114.7">R</text>
<text x="311.5" y="114.7">VREF</text>
<text x="172.4" y="123.5">6</text>
<text x="175.9" y="125.2">IO34</text>
<text x="175.9" y="121.7">SENSOR_VN</text>
<text x="203.3" y="121.7">RXD0</text>
<text x="204.3" y="125.2">IO21</text>
<text x="213.6" y="123.5">33</text>
<text x="255.3" y="123.5">1</text>
<text x="172.4" y="130.5">8</text>
<text x="172.4" y="127">7</text>
<text x="175.9" y="128.8">IO35</text>
<text x="207.5" y="128.8">NC</text>
<text x="213.6" y="127">32</text>
<text x="213.6" y="130.5">31</text>
<text x="255.3" y="127">2</text>
<text x="255.3" y="130.5">3</text>
<text x="170.4" y="137.6">10</text>
<text x="172.4" y="134.1">9</text>
<text x="175.9" y="135.8">IO33</text>
<text x="175.9" y="132.3">IO32</text>
<text x="204.3" y="132.3">IO19</text>
<text x="204.3" y="135.8">IO18</text>
<text x="213.6" y="134.1">30</text>
<text x="213.6" y="137.6">29</text>
<text x="255.3" y="134.1">4</text>
<text x="170.4" y="141.1">11</text>
<text x="175.9" y="142.9">IO26</text>
<text x="175.9" y="139.3">IO25</text>
<text x="204.3" y="142.9">IO17</text>
<text x="206.3" y="139.3">IO5</text>
<text x="213.6" y="141.1">28</text>
<text x="292.3" y="139.3">1</text>
<text x="292.3" y="142.9">2</text>
<text x="128.3" y="144.6">1</text>
<text x="128.3" y="148.2">2</text>
<text x="170.4" y="148.2">13</text>
<text x="170.4" y="144.6">12</text>
<text x="175.9" y="149.9">IO14</text>
<text x="175.9" y="146.4">IO27</text>
<text x="204.3" y="146.4">IO16</text>
<text x="206.3" y="149.9">IO4</text>
<text x="213.6" y="144.6">27</text>
<text x="213.6" y="148.2">26</text>
<text x="292.3" y="146.4">3</text>
<text x="292.3" y="149.9">4</text>
<text x="128.3" y="151.7">3</text>
<text x="128.3" y="155.2">4</text>
<text x="170.4" y="151.7">14</text>
<text x="175.9" y="153.5">IO12</text>
<text x="206.3" y="153.5">IO0</text>
<text x="213.6" y="151.7">25</text>
<text x="179.2" y="161.6" transform="rotate(-90 179.2 161.6)">GND</text>
<text x="182.7" y="161.6" transform="rotate(-90 182.7 161.6)">IO13</text>
<text x="186.3" y="161.6" transform="rotate(-90 186.3 161.6)">SD2</text>
<text x="189.8" y="161.6" transform="rotate(-90 189.8 161.6)">SD3</text>
<text x="193.3" y="161.6" transform="rotate(-90 193.3 161.6)">CMD</text>
<text x="196.8" y="161.6" transform="rotate(-90 196.8 161.6)">CLK</text>
<text x="200.4" y="161.6" transform="rotate(-90 200.4 161.6)">SD0</text>
<text x="203.9" y="161.6" transform="rotate(-90 203.9 161.6)">SD1</text>
<text x="207.4" y="161.6" transform="rotate(-90 207.4 161.6)">IO15</text>
<text x="211" y="161.6" transform="rotate(-90 211 161.6)">IO2</text>
<text x="257.1" y="160.5">1</text>
<text x="177.8" y="166.5" transform="rotate(-90 177.8 166.5)">15</text>
<text x="181.3" y="166.5" transform="rotate(-90 181.3 166.5)">16</text>
<text x="184.9" y="166.5" transform="rotate(-90 184.9 166.5)">17</text>
<text x="188.4" y="166.5" transform="rotate(-90 188.4 166.5)">18</text>
<text x="191.9" y="166.5" transform="rotate(-90 191.9 166.5)">19</text>
<text x="195.4" y="166.5" transform="rotate(-90 195.4 166.5)">20</text>
<text x="199" y="166.5" transform="rotate(-90 199 166.5)">21</text>
<text x="202.5" y="166.5" transform="rotate(-90 202.5 166.5)">22</text>
<text x="206" y="166.5" transform="rotate(-90 206 166.5)">23</text>
<text x="209.5" y="166.5" transform="rotate(-90 209.5 166.5)">24</text>
<text x="257.1" y="164">2</text>
<text x="257.1" y="167.6">3</text>
<text x="257.1" y="171.1">4</text>
<text x="223.7" y="190.5" transform="rotate(-90 223.7 190.5)">1</text>
<text x="223.7" y="203.8" transform="rotate(-90 223.7 203.8)">2</text>
<text x="110.7" y="211.7">1</text>
<text x="110.7" y="215.2">2</text>
<text x="110.7" y="218.7">3</text>
<text x="110.7" y="222.3">4</text>
<text x="86.2" y="239.5">3</text>
<text x="86.2" y="243.1">2</text>
<text x="130.3" y="241.3">3</text>
<text x="130.3" y="244.8">2</text>
<text x="221.8" y="245.2">1</text>
<text x="86.2" y="246.6">1</text>
<text x="130.3" y="248.4">1</text>
<text x="206" y="250.5" transform="rotate(-90 206 250.5)">1</text>
<text x="221.8" y="248.7">2</text>
<text x="225.3" y="246.9">1</text>
<text x="225.3" y="250.5">2</text>
<text x="198.7" y="255.8">2</text>
<text x="206" y="263.8" transform="rotate(-90 206 263.8)">3</text>
</g>
<g font-size="3.2" fill="#840000">
<text x="82.5" y="124.3" transform="rotate(-90 82.5 124.3)">2</text>
<text x="89.6" y="124.3" transform="rotate(-90 89.6 124.3)">8</text>
<text x="69.1" y="132.3">13</text>
<text x="69.1" y="135.8">14</text>
<text x="73" y="134.1">RESET</text>
<text x="73" y="137.7">SLEEP</text>
<text x="84.4" y="132" transform="rotate(-90 84.4 132)">VDD</text>
<text x="91.5" y="133.9" transform="rotate(-90 91.5 133.9)">VMOT</text>
<text x="69.1" y="142.9">9</text>
<text x="98.3" y="142.9">3</text>
<text x="69.1" y="146.4">15</text>
<text x="69.1" y="149.9">16</text>
<text x="73" y="144.7">ENABLE</text>
<text x="73" y="148.3">STEP</text>
<text x="92.5" y="144.7">1B</text>
<text x="92.5" y="148.3">1A</text>
<text x="98.3" y="146.4">4</text>
<text x="98.3" y="149.9">5</text>
<text x="73" y="151.8">DIR</text>
<text x="92.5" y="151.8">2A</text>
<text x="92.5" y="155.3">2B</text>
<text x="98.3" y="153.5">6</text>
<text x="69.1" y="157">10</text>
<text x="69.1" y="160.5">11</text>
<text x="73" y="158.8">MS1</text>
<text x="69.1" y="164">12</text>
<text x="73" y="162.4">MS2</text>
<text x="73" y="165.9">MS3</text>
<text x="84.4" y="170.7" transform="rotate(-90 84.4 170.7)">GND</text>
<text x="91.5" y="170.7" transform="rotate(-90 91.5 170.7)">GND</text>
<text x="82.5" y="174.6" transform="rotate(-90 82.5 174.6)">1</text>
<text x="89.6" y="174.6" transform="rotate(-90 89.6 174.6)">7</text>
<text x="57.9" y="191.3" transform="rotate(-90 57.9 191.3)">2</text>
<text x="64.9" y="191.3" transform="rotate(-90 64.9 191.3)">8</text>
<text x="44.4" y="199.3">13</text>
<text x="44.4" y="202.8">14</text>
<text x="48.3" y="201.2">RESET</text>
<text x="59.7" y="199" transform="rotate(-90 59.7 199)">VDD</text>
<text x="66.8" y="200.9" transform="rotate(-90 66.8 200.9)">VMOT</text>
<text x="44.4" y="209.9">9</text>
<text x="48.3" y="204.7">SLEEP</text>
<text x="73.6" y="209.9">3</text>
<text x="44.4" y="213.4">15</text>
<text x="48.3" y="211.8">ENABLE</text>
<text x="48.3" y="215.3">STEP</text>
<text x="67.8" y="211.8">1B</text>
<text x="67.8" y="215.3">1A</text>
<text x="73.6" y="213.4">4</text>
<text x="44.4" y="217">16</text>
<text x="48.3" y="218.8">DIR</text>
<text x="67.8" y="218.8">2A</text>
<text x="73.6" y="217">5</text>
<text x="73.6" y="220.5">6</text>
<text x="44.4" y="224">10</text>
<text x="44.4" y="227.5">11</text>
<text x="48.3" y="225.9">MS1</text>
<text x="67.8" y="222.3">2B</text>
<text x="44.4" y="231.1">12</text>
<text x="48.3" y="229.4">MS2</text>
<text x="48.3" y="232.9">MS3</text>
<text x="59.7" y="237.8" transform="rotate(-90 59.7 237.8)">GND</text>
<text x="66.8" y="237.8" transform="rotate(-90 66.8 237.8)">GND</text>
<text x="57.9" y="241.7" transform="rotate(-90 57.9 241.7)">1</text>
<text x="64.9" y="241.7" transform="rotate(-90 64.9 241.7)">7</text>
</g>
</svg>
